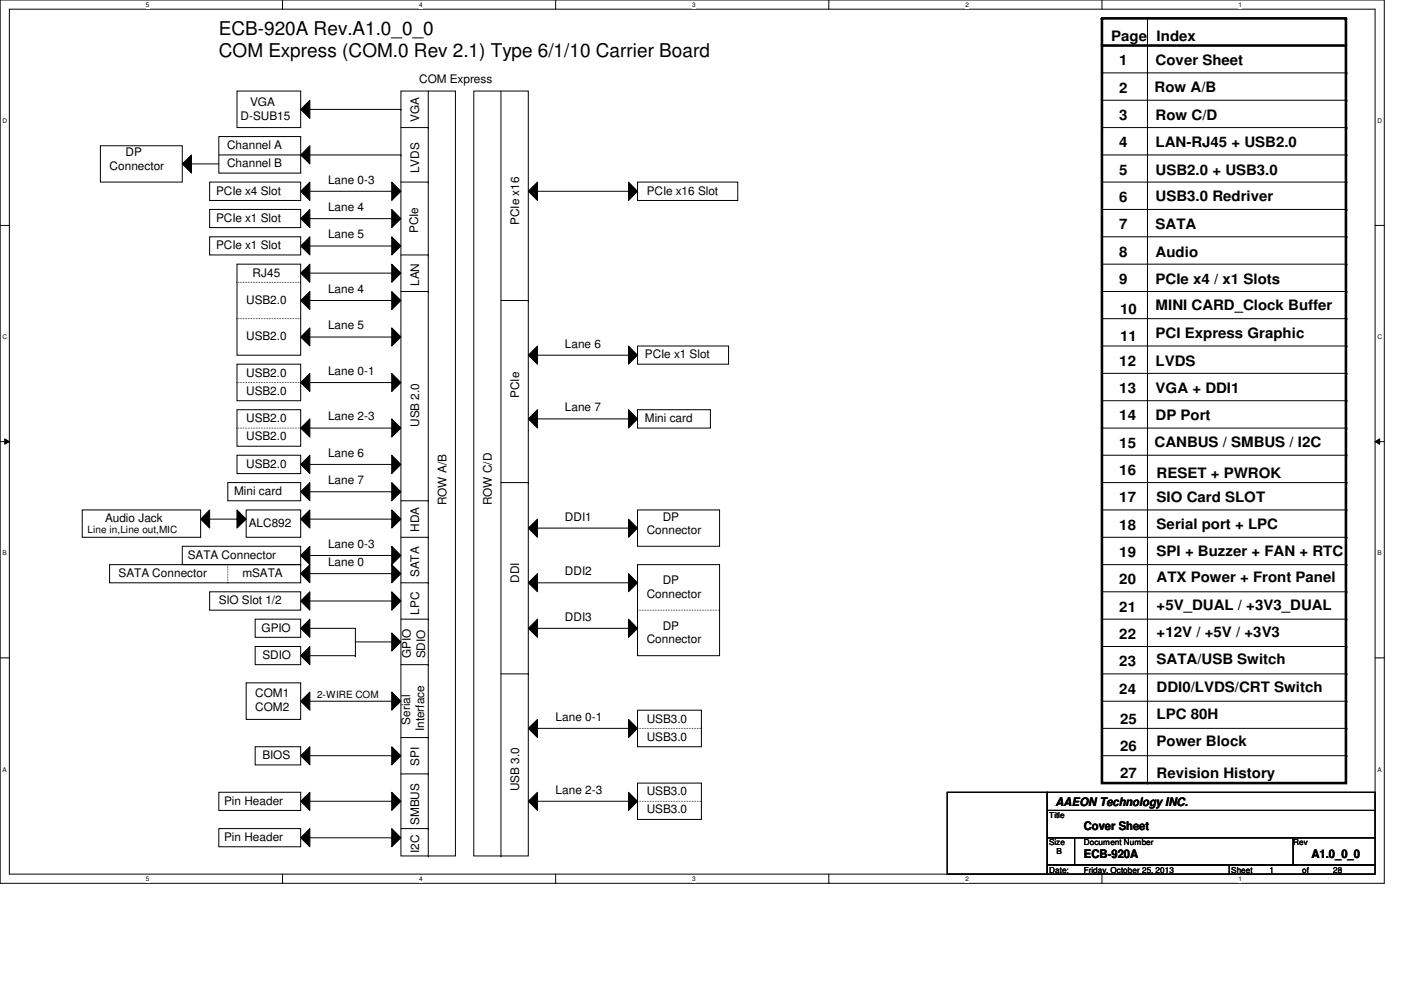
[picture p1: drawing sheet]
<svg xmlns="http://www.w3.org/2000/svg" width="297mm" height="210mm" viewBox="0 0 297 210" stroke-linecap="round" stroke-linejoin="round" font-family="sans-serif">
<path d="M0 0h293.5v187.3h-293.5zM2 1.9h289.5v183.4h-289.5z" fill="none" stroke="#000" stroke-width=".21"/>
<g fill="#fff">
<path d="M30.9 .2h.8v1.5h-.8z"/>
<path d="M30.9 185.5h.8v1.6h-.8z"/>
</g>
<path d="M59.9 0v1.9M59.9 185.3v2" fill="none" stroke="#000" stroke-width=".21"/>
<g fill="#fff">
<path d="M88.9 .2h.7v1.5h-.7z"/>
<path d="M88.9 185.5h.7v1.6h-.7z"/>
</g>
<path d="M117.8 0v1.9M117.8 185.3v2" fill="none" stroke="#000" stroke-width=".21"/>
<g fill="#fff">
<path d="M146.8 .2h.7v1.5h-.7z"/>
<path d="M146.8 185.5h.7v1.6h-.7z"/>
</g>
<path d="M175.7 0v1.9M175.7 185.3v2" fill="none" stroke="#000" stroke-width=".21"/>
<g fill="#fff">
<path d="M204.7 .2h.7v1.5h-.7z"/>
<path d="M204.7 185.5h.7v1.6h-.7z"/>
</g>
<path d="M233.6 0v1.9M233.6 185.3v2" fill="none" stroke="#000" stroke-width=".21"/>
<g fill="#fff">
<path d="M262.6 .2h.8v1.5h-.8z"/>
<path d="M262.6 185.5h.8v1.6h-.8z"/>
<path d="M.5 24.8h1v1.6h-1z"/>
<path d="M292.1 24.8h.9v1.6h-.9z"/>
<path d="M.5 70.7h1v1.5h-1z"/>
<path d="M292.1 70.7h.9v1.5h-.9z"/>
</g>
<path d="M0 47.8h2M291.5 47.8h2" fill="none" stroke="#000" stroke-width=".21"/>
<g fill="#fff">
<path d="M.5 116.5h.9v1.6h-.9z"/>
<path d="M292.1 116.5h.8v1.6h-.8z"/>
</g>
<path d="M0 93.6h2M1 93l1 .6-1 .6zM291.5 93.6l1-.6v1.2zM291.5 93.6h2" fill="none" stroke="#000" stroke-width=".21"/>
<path d="M1 93l1 .6-1 .6zM291.5 93.6l1-.6v1.2z" fill="#000"/>
<g fill="#fff">
<path d="M.5 162.4h.9v1.5h-.9z"/>
<path d="M292.1 162.4h.8v1.5h-.8z"/>
</g>
<g fill="none" stroke="#000" stroke-width=".21">
<path d="M50.2 19.3h13.6v7.8h-13.6zM85 19.3h11.6v162.2h-11.6zM90.8 19.3v162.2M100.5 19.3h11.5v162.2h-11.5zM106.2 19.3v162.2M233.6 15.5h52M243.3 3.9v162.1M285.6 15.5h.1M21.3 30.9h17.3v7.7h-17.3zM38.6 34.8l2-1.9v3.8zM40.6 34.8h.1M40.6 34.8h5.8"/>
<path d="M44.4 38.6h19.4v3.9h-19.4zM46.4 29h17.4v7.7h-17.4zM46.4 32.9h17.4M63.8 23.2l1.9-1.9v3.8zM63.8 32.9l1.9-2v3.9zM63.8 32.9h.1M65.7 23.2h19.3M65.7 32.9h19.3M83.1 38.6l1.9 2-1.9 1.9zM85 23.2h.1M85 32.9h.1M85 27.1h5.8"/>
<path d="M85 38.6h5.8M90.8 27.1h.1M90.8 38.6h.1M133.3 38.6l1.9 2-1.9 1.9zM135.2 38.6h21.2v3.9h-21.2zM233.6 27.1h52M233.6 38.6h52M233.6 32.9h52M233.6 21.3h52M285.6 21.3h.1M285.6 27.1h.1M285.6 32.9h.1"/>
<path d="M285.6 38.6h.1M44.4 44.4h19.4v3.9h-19.4zM44.4 50.2h19.4v3.9h-19.4zM50.2 56h13.6v19.3h-13.6zM63.8 40.6l1.9-2v3.9zM63.8 46.4l1.9-2v3.9zM63.8 52.2l1.9-2v3.9zM63.8 57.9l1.9-1.9v3.9zM65.7 57.9h17.4M65.7 40.6h17.4M65.7 46.4h17.4M65.7 52.2h17.4"/>
<path d="M83.1 56l1.9 1.9-1.9 2zM83.1 44.4l1.9 2-1.9 1.9zM83.1 50.2l1.9 2-1.9 1.9zM83.1 57.9h.1M83.1 40.6h.1M83.1 46.4h.1M83.1 52.2h.1M85 54.1h5.8M90.8 54.1h.1M112 40.6l2-2v3.9zM114 40.6h19.3M133.3 40.6h.1"/>
<path d="M233.6 44.4h52M233.6 50.2h52M233.6 56h52M285.6 44.4h.1M285.6 50.2h.1M285.6 56h.1M50.2 77.2h13.6v7.8h-13.6zM63.8 63.7l1.9-1.9v3.9zM63.8 71.5l1.9-2v3.9zM65.7 71.5h17.4M65.7 63.7h17.4M83.1 61.8l1.9 1.9-1.9 2z"/>
<path d="M83.1 69.5l1.9 2-1.9 1.9zM83.1 79.2l1.9 1.9-1.9 1.9zM83.1 71.5h.1M83.1 63.7h.1M85 61.8h5.8M90.8 61.8h.1M106.2 63.7h5.8M112 75.3l2-1.9v3.8zM112 63.7h.1M114 75.3h19.3M133.3 73.4l1.9 1.9-1.9 1.9zM133.3 75.3h.1"/>
<path d="M135.2 73.4h19.3v3.8h-19.3zM233.6 61.8h52M233.6 67.6h52M233.6 73.4h52M233.6 79.2h52M285.6 61.8h.1M285.6 67.6h.1M285.6 73.4h.1M285.6 79.2h.1M50.2 86.9h13.6v7.7h-13.6zM50.2 96.5h13.6v3.9h-13.6zM63.8 81.1l1.9-1.9v3.8z"/>
<path d="M63.8 90.8l1.9-2v3.9zM63.8 98.5l1.9-2v3.9zM65.7 90.8h17.4M65.7 98.5h17.4M65.7 81.1h17.4M83.1 88.8l1.9 2-1.9 1.9zM83.1 96.5l1.9 2-1.9 1.9zM83.1 90.8h.1M83.1 98.5h.1M83.1 81.1h.1M112 88.8l2-1.9v3.9zM114 88.8h19.3"/>
<path d="M133.3 86.9l1.9 1.9-1.9 2zM133.3 88.8h.1M135.2 86.9h15.4v3.9h-15.4zM233.6 90.8h52M233.6 85h52M233.6 96.5h52M285.6 85h.1M285.6 90.8h.1M285.6 96.5h.1M17.4 108.1h25.1v5.8h-25.1zM23.2 119.7h40.6v3.9h-40.6zM38.6 115.8h25.2v3.9h-25.2z"/>
<path d="M44.4 108.1v3.9l-1.9-1.9zM44.4 110.1h5.8M48.3 102.3h15.5v3.9h-15.5zM50.2 108.1l2 2-2 1.9zM50.2 110.1h.1M52.2 108.1h11.6v5.8h-11.6zM63.8 104.3l1.9-2v3.9zM63.8 110.1l1.9-2v3.9zM63.8 117.8l1.9-2v3.9zM65.7 104.3h17.4M65.7 110.1h17.4M65.7 117.8h17.4"/>
<path d="M83.1 102.3l1.9 2-1.9 1.9zM83.1 108.1l1.9 2-1.9 1.9zM83.1 115.8l1.9 2-1.9 1.9zM83.1 119.7l1.9 1.9-1.9 2zM83.1 104.3h.1M83.1 110.1h.1M83.1 117.8h.1M85 106.2h5.8M85 113.9h5.8M90.8 106.2h.1M90.8 113.9h.1M106.2 102.3h5.8"/>
<path d="M112 112l2-1.9v3.8zM112 102.3h.1M114 112h19.3M133.3 110.1l1.9 1.9-1.9 1.9zM133.3 112h.1M135.2 119.7h17.4v19.3h-17.4zM135.2 108.1h17.4v7.7h-17.4zM233.6 113.9h52M233.6 102.3h52M233.6 108.1h52M233.6 119.7h52M285.6 102.3h.1"/>
<path d="M285.6 108.1h.1M285.6 113.9h.1M285.6 119.7h.1M0 139.5h2M44.4 125.5h19.4v3.9h-19.4zM54.1 131.3h9.7v3.8h-9.7zM54.1 137.1h9.7v3.8h-9.7zM63.8 127.4l1.9-1.9v3.9zM63.8 133.2l1.9-1.9v3.8zM63.8 121.6l1.9-1.9v3.9zM65.7 137.1v3.8l-1.9-1.9zM65.7 127.4h17.4"/>
<path d="M65.7 133.2h9.6M65.7 139h9.6M65.7 121.6h17.4M75.3 133.2h.1M75.3 139h.1M75.3 133.2v5.8M75.3 136.1h7.8M83.1 125.5l1.9 1.9-1.9 2zM83.1 134.2l1.9 1.9-1.9 1.9zM83.1 127.4h.1M83.1 136.1h.1M83.1 121.6h.1"/>
<path d="M85 123.6h5.8M85 131.3h5.8M90.8 123.6h.1M90.8 131.3h.1M112 123.6l2-2v3.9zM112 133.2l2-1.9v3.8zM114 123.6h19.3M114 133.2h19.3M133.3 121.6l1.9 2-1.9 1.9zM133.3 131.3l1.9 1.9-1.9 1.9zM133.3 123.6h.1M133.3 133.2h.1"/>
<path d="M233.6 131.3h52M233.6 125.5h52M233.6 137.1h52M285.6 125.5h.1M285.6 131.3h.1M285.6 137.1h.1M291.5 139.5h2M52.2 144.8h11.6v7.7h-11.6zM54.1 158.3h9.7v3.9h-9.7zM63.8 148.7l1.9-2v3.9zM65.7 148.7h17.4M83.1 158.3l1.9 1.9-1.9 2z"/>
<path d="M83.1 146.7l1.9 2-1.9 1.9zM83.1 148.7h.1M85 140.9h5.8M85 156.4h5.8M90.8 140.9h.1M90.8 156.4h.1M106.2 142.9h5.8M112 154.4l2-1.9v3.9zM112 142.9h.1M114 154.4h19.3M133.3 152.5l1.9 1.9-1.9 2zM133.3 154.4h.1"/>
<path d="M135.2 150.6h13.5v7.7h-13.5zM233.6 142.9h52M233.6 154.4h52M233.6 148.7h52M285.6 148.7h.1M285.6 154.4h.1M285.6 142.9h.1M46.4 175.7h17.4v3.8h-17.4zM46.4 168h17.4v3.8h-17.4zM63.8 177.6l1.9-1.9v3.8zM63.8 169.9l1.9-1.9v3.8zM63.8 160.2l1.9-1.9v3.9z"/>
<path d="M65.7 177.6h17.4M65.7 169.9h17.4M65.7 160.2h17.4M83.1 175.7l1.9 1.9-1.9 1.9zM83.1 168l1.9 1.9-1.9 1.9zM83.1 177.6h.1M83.1 169.9h.1M83.1 160.2h.1M85 164.1h5.8M85 175.7h5.8M90.8 164.1h.1M90.8 175.7h.1"/>
<path d="M112 169.9l2-1.9v3.8zM114 169.9h19.3M133.3 168l1.9 1.9-1.9 1.9zM133.3 169.9h.1M135.2 166h13.5v7.7h-13.5zM200.8 168h21.2v17.3h-21.2zM222 168h69.5v3.8h-69.5zM222 171.8h69.5v5.8h-69.5zM222 177.6h5.8v5.8h-5.8zM227.8 177.6h46.4v5.8h-46.4zM233.6 160.2h52M243.3 166h.1"/>
<path d="M274.2 177.6h17.3v5.8h-17.3zM285.6 160.2h.1M90.8 181.5h.1M106.2 181.5h.1M222 183.4h38.6v1.9h-38.6zM260.6 183.4h30.9v1.9h-30.9z"/>
</g>
<g fill="#000">
<path d="M38.6 34.8l2-1.9v3.8z" fill-rule="evenodd"/>
<path d="M63.8 23.2l1.9-1.9v3.8z" fill-rule="evenodd"/>
<path d="M63.8 32.9l1.9-2v3.9z" fill-rule="evenodd"/>
<path d="M83.1 38.6l1.9 2-1.9 1.9z" fill-rule="evenodd"/>
<path d="M133.3 38.6l1.9 2-1.9 1.9z" fill-rule="evenodd"/>
<path d="M63.8 40.6l1.9-2v3.9z" fill-rule="evenodd"/>
<path d="M63.8 46.4l1.9-2v3.9z" fill-rule="evenodd"/>
<path d="M63.8 52.2l1.9-2v3.9z" fill-rule="evenodd"/>
<path d="M63.8 57.9l1.9-1.9v3.9z" fill-rule="evenodd"/>
<path d="M83.1 56l1.9 1.9-1.9 2z" fill-rule="evenodd"/>
<path d="M83.1 44.4l1.9 2-1.9 1.9z" fill-rule="evenodd"/>
<path d="M83.1 50.2l1.9 2-1.9 1.9z" fill-rule="evenodd"/>
<path d="M112 40.6l2-2v3.9z" fill-rule="evenodd"/>
<path d="M63.8 63.7l1.9-1.9v3.9z" fill-rule="evenodd"/>
<path d="M63.8 71.5l1.9-2v3.9z" fill-rule="evenodd"/>
<path d="M83.1 61.8l1.9 1.9-1.9 2z" fill-rule="evenodd"/>
<path d="M83.1 69.5l1.9 2-1.9 1.9z" fill-rule="evenodd"/>
<path d="M83.1 79.2l1.9 1.9-1.9 1.9z" fill-rule="evenodd"/>
<path d="M112 75.3l2-1.9v3.8z" fill-rule="evenodd"/>
<path d="M133.3 73.4l1.9 1.9-1.9 1.9z" fill-rule="evenodd"/>
<path d="M63.8 81.1l1.9-1.9v3.8z" fill-rule="evenodd"/>
<path d="M63.8 90.8l1.9-2v3.9z" fill-rule="evenodd"/>
<path d="M83.1 88.8l1.9 2-1.9 1.9z" fill-rule="evenodd"/>
<path d="M83.1 96.5l1.9 2-1.9 1.9z" fill-rule="evenodd"/>
<path d="M112 88.8l2-1.9v3.9z" fill-rule="evenodd"/>
<path d="M133.3 86.9l1.9 1.9-1.9 2z" fill-rule="evenodd"/>
<path d="M44.4 108.1v3.9l-1.9-1.9z" fill-rule="evenodd"/>
<path d="M50.2 108.1l2 2-2 1.9z" fill-rule="evenodd"/>
<path d="M63.8 98.5l1.9-2v3.9z" fill-rule="evenodd"/>
<path d="M63.8 104.3l1.9-2v3.9z" fill-rule="evenodd"/>
<path d="M63.8 110.1l1.9-2v3.9z" fill-rule="evenodd"/>
<path d="M63.8 117.8l1.9-2v3.9z" fill-rule="evenodd"/>
<path d="M83.1 102.3l1.9 2-1.9 1.9z" fill-rule="evenodd"/>
<path d="M83.1 108.1l1.9 2-1.9 1.9z" fill-rule="evenodd"/>
<path d="M83.1 115.8l1.9 2-1.9 1.9z" fill-rule="evenodd"/>
<path d="M83.1 119.7l1.9 1.9-1.9 2z" fill-rule="evenodd"/>
<path d="M112 112l2-1.9v3.8z" fill-rule="evenodd"/>
<path d="M133.3 110.1l1.9 1.9-1.9 1.9z" fill-rule="evenodd"/>
<path d="M63.8 127.4l1.9-1.9v3.9z" fill-rule="evenodd"/>
<path d="M63.8 133.2l1.9-1.9v3.8z" fill-rule="evenodd"/>
<path d="M63.8 121.6l1.9-1.9v3.9z" fill-rule="evenodd"/>
<path d="M83.1 125.5l1.9 1.9-1.9 2z" fill-rule="evenodd"/>
<path d="M83.1 134.2l1.9 1.9-1.9 1.9z" fill-rule="evenodd"/>
<path d="M112 123.6l2-2v3.9z" fill-rule="evenodd"/>
<path d="M112 133.2l2-1.9v3.8z" fill-rule="evenodd"/>
<path d="M133.3 121.6l1.9 2-1.9 1.9z" fill-rule="evenodd"/>
<path d="M133.3 131.3l1.9 1.9-1.9 1.9z" fill-rule="evenodd"/>
<path d="M65.7 137.1v3.8l-1.9-1.9z" fill-rule="evenodd"/>
<path d="M63.8 148.7l1.9-2v3.9z" fill-rule="evenodd"/>
<path d="M83.1 158.3l1.9 1.9-1.9 2z" fill-rule="evenodd"/>
<path d="M83.1 146.7l1.9 2-1.9 1.9z" fill-rule="evenodd"/>
<path d="M112 154.4l2-1.9v3.9z" fill-rule="evenodd"/>
<path d="M133.3 152.5l1.9 1.9-1.9 2z" fill-rule="evenodd"/>
<path d="M63.8 177.6l1.9-1.9v3.8z" fill-rule="evenodd"/>
<path d="M63.8 169.9l1.9-1.9v3.8z" fill-rule="evenodd"/>
<path d="M63.8 160.2l1.9-1.9v3.9z" fill-rule="evenodd"/>
<path d="M83.1 175.7l1.9 1.9-1.9 1.9z" fill-rule="evenodd"/>
<path d="M83.1 168l1.9 1.9-1.9 1.9z" fill-rule="evenodd"/>
<path d="M112 169.9l2-1.9v3.8z" fill-rule="evenodd"/>
<path d="M133.3 168l1.9 1.9-1.9 1.9z" fill-rule="evenodd"/>
</g>
<g fill="none" stroke="#000" stroke-width=".21" stroke-dasharray="0 .3">
<path d="M50.2 59.9h13.6M63.8 59.9h.1M50.2 67.6h13.6M63.8 67.6h.1M50.2 81.1h13.6M50.2 90.8h13.6M63.8 81.1h.1M63.8 90.8h.1M48.3 119.7v3.9M48.3 123.6h.1M135.2 129.4h17.4M152.6 129.4h.1"/>
<path d="M135.2 154.4h13.5M148.7 154.4h.1M135.2 169.9h13.5M148.7 169.9h.1"/>
</g>
<path d="M233.6 9.7h51.8v156.3h-51.8zM285.2 3.9h-51.6v5.8M285.4 3.9v5.8" fill="none" stroke="#000" stroke-width=".55"/>
<g fill="#000">
<circle cx="233.6" cy="3.9" r=".28"/>
<circle cx="285.2" cy="3.9" r=".28"/>
<circle cx="285.4" cy="3.9" r=".28"/>
</g>
<g font-size="4">
<text x="46.4" y="7.5">ECB-920A Rev.A1.0_0_0</text>
<text x="46.4" y="12.1">COM Express (COM.0 Rev 2.1) Type 6/1/10 Carrier Board</text>
</g>
<g font-size="3">
<text x="235.6" y="8.6">Page Index</text>
<text x="237.3" y="13.8">1</text>
<text x="245" y="13.8">Cover Sheet</text>
<text x="237.3" y="19.6">2</text>
<text x="244.8" y="19.5">Row A/B</text>
<text x="237.3" y="25.4">3</text>
<text x="245" y="25.4">Row C/D</text>
<text x="237.3" y="31.2">4</text>
<text x="245" y="31.2">LAN-RJ45 + USB2.0</text>
<text x="237.3" y="37">5</text>
<text x="245" y="37">USB2.0 + USB3.0</text>
<text x="237.3" y="42.8">6</text>
<text x="245" y="42.6">USB3.0 Redriver</text>
<text x="237.3" y="48.6">7</text>
<text x="245" y="48.6">SATA</text>
<text x="237.3" y="54.4">8</text>
<text x="245" y="54.4">Audio</text>
<text x="237.3" y="60.2">9</text>
<text x="245" y="60.2">PCIe x4 / x1 Slots</text>
<text x="245" y="65.8">MINI CARD_Clock Buffer</text>
<text x="237.5" y="66.5">10</text>
<text x="245" y="71.8">PCI Express Graphic</text>
<text x="237.3" y="77.6">12</text>
<text x="237.5" y="72.3">11</text>
<text x="245" y="77.6">LVDS</text>
<text x="237.3" y="83.4">13</text>
<text x="245" y="83.4">VGA + DDI1</text>
<text x="237.3" y="89.2">14</text>
<text x="245" y="89.2">DP Port</text>
<text x="237.3" y="95">15</text>
<text x="244.8" y="94.7">CANBUS / SMBUS / I2C</text>
<text x="237.3" y="100.7">16</text>
<text x="245.2" y="101.3">RESET + PWROK</text>
<text x="237.3" y="106.5">17</text>
<text x="245.2" y="106.3">SIO Card SLOT</text>
<text x="237.3" y="112.3">18</text>
<text x="245.2" y="112.1">Serial port + LPC</text>
<text x="237.3" y="118.1">19</text>
<text x="245.2" y="117.9">SPI + Buzzer + FAN + RTC</text>
<text x="237.3" y="123.9">20</text>
<text x="245.2" y="123.5">ATX Power + Front Panel</text>
<text x="237.3" y="129.7">21</text>
<text x="245.2" y="129.3">+5V_DUAL / +3V3_DUAL</text>
<text x="237.3" y="135.5">22</text>
<text x="245.2" y="135.1">+12V / +5V / +3V3</text>
<text x="237.3" y="141.3">23</text>
<text x="245.2" y="140.9">SATA/USB Switch</text>
<text x="237.3" y="147.1">24</text>
<text x="245.2" y="146.7">DDI0/LVDS/CRT Switch</text>
<text x="237.5" y="153.4">25</text>
<text x="245.2" y="152.4">LPC 80H</text>
<text x="237.5" y="159.2">26</text>
<text x="245.2" y="158.2">Power Block</text>
<text x="237.5" y="165">27</text>
<text x="245.2" y="165">Revision History</text>
</g>
<g font-size="2.5">
<text x="88.9" y="17.7">COM Express</text>
<text x="53" y="22.5">VGA</text>
<text x="51" y="25.4">D-SUB15</text>
<text x="88.9" y="25.9" transform="rotate(-90 88.9 25.9)">VGA</text>
<text x="26.6" y="33.1">DP</text>
<text x="48.1" y="31.6">Channel A</text>
<text x="48.1" y="35.5">Channel B</text>
<text x="23.2" y="36">Connector</text>
<text x="45.8" y="41.3">PCIe x4 Slot</text>
<text x="69.6" y="38.9">Lane 0-3</text>
<text x="88.9" y="36.7" transform="rotate(-90 88.9 36.7)">LVDS</text>
<text x="137.1" y="41.3">PCIe x16 Slot</text>
<text x="45.8" y="47">PCIe x1 Slot</text>
<text x="69.6" y="44.7">Lane 4</text>
<text x="110.1" y="47.7" transform="rotate(-90 110.1 47.7)">PCIe x16</text>
<text x="45.8" y="52.8">PCIe x1 Slot</text>
<text x="69.6" y="50.5">Lane 5</text>
<text x="88.7" y="49.4" transform="rotate(-90 88.7 49.4)">PCIe</text>
<text x="53.5" y="58.6">RJ45</text>
<text x="52.2" y="64.4">USB2.0</text>
<text x="69.6" y="62.1">Lane 4</text>
<text x="88.9" y="60.6" transform="rotate(-90 88.9 60.6)">LAN</text>
<text x="69.6" y="69.8">Lane 5</text>
<text x="52.2" y="72.1">USB2.0</text>
<text x="119.8" y="73.7">Lane 6</text>
<text x="136.7" y="76">PCIe x1 Slot</text>
<text x="52.2" y="83.7">USB2.0</text>
<text x="52.2" y="79.9">USB2.0</text>
<text x="69.6" y="79.5">Lane 0-1</text>
<text x="52.2" y="89.5">USB2.0</text>
<text x="69.6" y="89.1">Lane 2-3</text>
<text x="110.1" y="84.4" transform="rotate(-90 110.1 84.4)">PCIe</text>
<text x="119.8" y="87.2">Lane 7</text>
<text x="136.7" y="89.5">Mini card</text>
<text x="52.2" y="93.4">USB2.0</text>
<text x="88.9" y="90.6" transform="rotate(-90 88.9 90.6)">USB 2.0</text>
<text x="52.2" y="99.2">USB2.0</text>
<text x="69.6" y="96.9">Lane 6</text>
<text x="49.7" y="104.9">Mini card</text>
<text x="69.6" y="102.7">Lane 7</text>
<text x="94.7" y="107.1" transform="rotate(-90 94.7 107.1)">ROW A/B</text>
<text x="104.3" y="107.1" transform="rotate(-90 104.3 107.1)">ROW C/D</text>
<text x="22.3" y="110.6">Audio Jack</text>
<text x="52.7" y="111.7">ALC892</text>
<text x="88.9" y="112.7" transform="rotate(-90 88.9 112.7)">HDA</text>
<text x="119.8" y="110.4">DDI1</text>
<text x="137.1" y="113.2">Connector</text>
<text x="140.5" y="110.4">DP</text>
<text x="39.8" y="118.5">SATA Connector</text>
<text x="69.6" y="116.2">Lane 0-3</text>
<text x="25.1" y="122.3">SATA Connector</text>
<text x="51.4" y="122.3">mSATA</text>
<text x="69.6" y="120">Lane 0</text>
<text x="88.9" y="122.4" transform="rotate(-90 88.9 122.4)">SATA</text>
<text x="110.1" y="123.6" transform="rotate(-90 110.1 123.6)">DDI</text>
<text x="119.8" y="122">DDI2</text>
<text x="140.5" y="123.9">DP</text>
<text x="46.4" y="128.1">SIO Slot 1/2</text>
<text x="88.9" y="130.3" transform="rotate(-90 88.9 130.3)">LPC</text>
<text x="119.8" y="131.6">DDI3</text>
<text x="137.1" y="126.7">Connector</text>
<text x="55.5" y="133.9">GPIO</text>
<text x="137.1" y="136.4">Connector</text>
<text x="140.5" y="133.5">DP</text>
<text x="55.7" y="139.7">SDIO</text>
<text x="87.1" y="139.6" transform="rotate(-90 87.1 139.6)">GPIO</text>
<text x="90.1" y="139.6" transform="rotate(-90 90.1 139.6)">SDIO</text>
<text x="54.1" y="147.8">COM1</text>
<text x="54.1" y="150.7">COM2</text>
<text x="86.9" y="153.7" transform="rotate(-90 86.9 153.7)">Serial</text>
<text x="90" y="155" transform="rotate(-90 90 155)">Interface</text>
<text x="117.8" y="152.8">Lane 0-1</text>
<text x="137.1" y="153.2">USB3.0</text>
<text x="55.7" y="161">BIOS</text>
<text x="137.1" y="157.1">USB3.0</text>
<text x="88.9" y="162.3" transform="rotate(-90 88.9 162.3)">SPI</text>
<text x="110.1" y="167.8" transform="rotate(-90 110.1 167.8)">USB 3.0</text>
<text x="47.5" y="170.6">Pin Header</text>
<text x="117.8" y="168.3">Lane 2-3</text>
<text x="137.1" y="168.7">USB3.0</text>
<text x="137.1" y="172.3">USB3.0</text>
<text x="223.8" y="170.8">AAEON Technology INC.</text>
<text x="47.5" y="178.3">Pin Header</text>
<text x="88.9" y="174.9" transform="rotate(-90 88.9 174.9)">SMBUS</text>
<text x="229.8" y="176.1">Cover Sheet</text>
<text x="88.9" y="180.9" transform="rotate(-90 88.9 180.9)">I2C</text>
<text x="229.8" y="181.9">ECB-920A</text>
<text x="278" y="181.9">A1.0_0_0</text>
</g>
<g font-size="2.1">
<text x="18.6" y="112.9">Line in,Line out,MIC</text>
<text x="67.2" y="147.9">2-WIRE COM</text>
</g>
<g font-size="1.7">
<text x="222.5" y="173.4">Title</text>
<text x="222.5" y="179.2">Size</text>
<text x="229.8" y="179.2">Document Number</text>
<text x="274.2" y="179.2">Rev</text>
<text x="222.5" y="185">Date:</text>
<text x="224" y="181.1">B</text>
<text x="229.8" y="185">Friday, October 25, 2013</text>
<text x="261.1" y="185">Sheet</text>
<text x="269.2" y="185">1</text>
<text x="276.1" y="185">of</text>
<text x="282.7" y="185">28</text>
</g>
<g font-size="1.4">
<text x="30.9" y="1.4">5</text>
<text x="88.9" y="1.4">4</text>
<text x="146.8" y="1.4">3</text>
<text x="204.7" y="1.4">2</text>
<text x="262.6" y="1.4">1</text>
<text x=".5" y="26.1">D</text>
<text x="292.1" y="26.1">D</text>
<text x=".5" y="71.9">C</text>
<text x="292.1" y="71.9">C</text>
<text x=".5" y="117.8">B</text>
<text x="292.1" y="117.8">B</text>
<text x=".5" y="163.6">A</text>
<text x="292.1" y="163.6">A</text>
<text x="30.9" y="186.8">5</text>
<text x="88.9" y="186.8">4</text>
<text x="146.8" y="186.8">3</text>
<text x="204.7" y="186.8">2</text>
<text x="262.6" y="186.8">1</text>
</g>
</svg>
